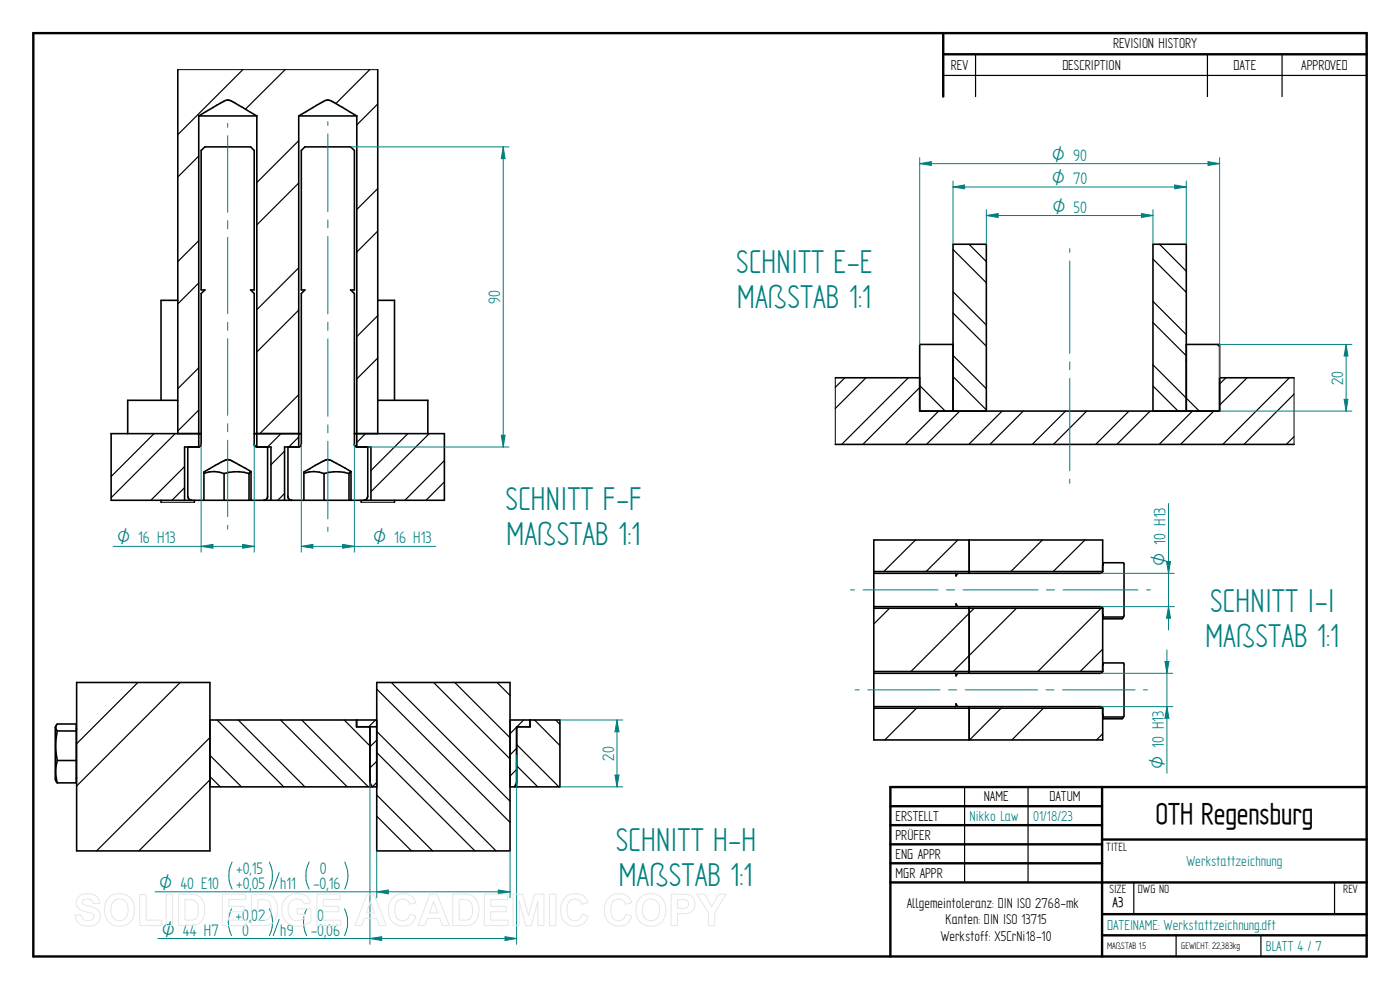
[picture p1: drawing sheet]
<svg xmlns="http://www.w3.org/2000/svg" width="297mm" height="210mm" viewBox="0 0 297 210" stroke-linecap="round" stroke-linejoin="round" font-family="sans-serif">
<g fill="none" stroke="#000" stroke-width=".51">
<path d="M7.1 7h282.8v195.9h-282.8zM200.1 7v13.5M200.1 11.5h89.8M188.9 171h44.9M188.9 175h44.9M188.9 179.1h44.9M233.8 167v35.9M233.8 178.1h56.1M289.9 167h-101v35.9M188.9 183.1h44.9M188.9 187.2h101M233.8 193.9h56.1"/>
<path d="M233.8 198.4h56.1"/>
</g>
<g fill="none" stroke="#000" stroke-width=".25">
<path d="M200.1 16h89.8M207 11.5v9M256.2 11.5v9M272 11.5v9M202.2 52.9l7.1 7.1M205.6 51.8l3.7 3.7M244.6 54.9l7.1 7.1M246 51.8l5.7 5.7M202.2 61.9l7.1 7.1M202.2 75.4l7.1 7.1M202.2 66.4l7.1 7M202.2 79.9l7.1 7.1"/>
<path d="M244.6 77.4l9.8 9.8M244.6 63.9l7.1 7.1M244.6 68.4l7.1 7.1M258.2 73.1l.5 .5M179.2 80.1l-2 2.1M183.7 80.1l-6.5 6.6M192.7 80.1l-14.1 14.2M195.1 82.2l-12.1 12.1M195.1 81.8l5.4 5.4M199.1 87.2l-7 7.1M203.6 87.2l-7 7.1M212.6 87.2l-7.1 7.1"/>
<path d="M217.1 87.2l-7.1 7.1M226.1 87.2l-7.1 7.1M230.5 87.2l-7 7.1M239.5 87.2l-7 7.1M244 87.2l-7.1 7.1M244.6 81.9l5.3 5.3M253 87.2l-7.1 7.1M257.5 87.2l-7.1 7.1M260.1 80.1l-1.4 1.3M264.6 80.1l-5.9 5.8M273.6 80.1l-14.2 14.2M274.5 83.6l-10.6 10.7"/>
<path d="M274.5 92.6l-1.6 1.7M204.6 167v20.2M218.1 167v20.2M240.5 187.3v6.6M249.5 198.4v4.5M267.5 198.4v4.5M283.1 187.3v6.6"/>
</g>
<path d="M202.2 73.1h-7.1v14.1h63.6v-14.1h-7M177.2 94.3h97.3M177.2 80.1h17.9M202.2 87.2v-35.4h7.1v35.4M244.6 87.2v-35.4h7.1v35.4M258.7 80.1h15.8" fill="none" stroke="#000" stroke-width=".34"/>
<path d="M177.2 80.1v14.2M274.5 80.1v14.2" fill="none" stroke="#000" stroke-width=".21"/>
<path d="M195.1 33.4v39.7M195.1 34.7l2.5-.4v.8zM258.7 33.4v46.7" fill="none" stroke="#008080" stroke-width=".21"/>
<path d="M195.1 34.7l2.5-.4v.8z" fill="#008080"/>
<path d="M256.3 34.3l2.4 .4-2.4 .4z" fill="none" stroke="#008080" stroke-width=".21"/>
<path d="M256.3 34.3l2.4 .4-2.4 .4z" fill="#008080"/>
<path d="M195.1 34.7h63.6M209.3 44.5v7.3M209.3 45.7l2.5-.4v.8zM244.6 44.5v7.3" fill="none" stroke="#008080" stroke-width=".21"/>
<path d="M209.3 45.7l2.5-.4v.8z" fill="#008080"/>
<path d="M242.1 45.3l2.5 .4-2.5 .4z" fill="none" stroke="#008080" stroke-width=".21"/>
<path d="M242.1 45.3l2.5 .4-2.5 .4z" fill="#008080"/>
<path d="M202.2 38.4v13.4M202.2 39.7l2.4-.5v.8zM251.7 38.4v13.4M209.3 45.7h35.3" fill="none" stroke="#008080" stroke-width=".21"/>
<path d="M202.2 39.7l2.4-.5v.8z" fill="#008080"/>
<path d="M249.2 39.2l2.5 .5-2.5 .3z" fill="none" stroke="#008080" stroke-width=".21"/>
<path d="M249.2 39.2l2.5 .5-2.5 .3z" fill="#008080"/>
<path d="M202.2 39.7h49.5M258.7 73.1h28.1M258.7 87.2h28.1M285.2 84.7h.8l-.4 2.5z" fill="none" stroke="#008080" stroke-width=".21"/>
<path d="M285.2 84.7h.8l-.4 2.5z" fill="#008080"/>
<path d="M285.6 73.1l.4 2.4h-.8z" fill="none" stroke="#008080" stroke-width=".21"/>
<path d="M285.6 73.1l.4 2.4h-.8z" fill="#008080"/>
<path d="M285.6 73.1v14.1M63.9 94.2v22.9M75.2 94.2v22.9M63.9 115.9l2.5-.4v.8z" fill="none" stroke="#008080" stroke-width=".21"/>
<g fill="none" stroke="#000" stroke-width=".25">
<path d="M51.5 14.8l-13.8 13.8M60.5 14.8l-8.4 8.4M78.4 14.8l-7.2 7.2M42.2 33.1l-4.5 4.4M63.4 38.8l-8.9 8.9M63.4 29.8l-8.9 8.9M80.1 22.1l-4.4 4.4M42.2 51.1l-4.5 4.4M63.4 56.8l-8.9 8.9M80.1 49l-4.4 4.5M80.1 40l-4.4 4.4M42.2 60l-4.5 4.5"/>
<path d="M42.2 78l-4.5 4.5M63.4 65.8l-8.9 8.9M80.1 75.9l-4.4 4.5M80.1 67l-4.4 4.4M23.7 92l-.1 .1M32.7 92l-9.1 9.1M37.2 92l-13.6 13.6M39.2 99l-7.2 7.1M42.2 87l-4.5 4.4M59.6 92l-2.8 2.8M60.4 95.7l-2.9 2.9M63.4 92.7l-2.1 2.1"/>
<path d="M63.4 83.7l-8.3 8.3M77.6 92l-1.9 1.9M86.5 92l-7.8 7.8M91.1 92l-12.4 12.3M94.3 97.7l-8.4 8.4M39.2 103.5l-2.7 2.6M60.4 104.7l-1.5 1.4M94.3 102.2l-3.9 3.9"/>
</g>
<g fill="none" stroke="#000" stroke-width=".34">
<path d="M37.7 14.8v77.2M80.1 14.8v77.2M42.2 24.6v70.2h-3v11.3M42.2 24.6h12.3M42.2 24.6l3-1.8a9.6 9.6 0 0 1 3.1-1.6l.8 .3 5.4 3.1M54.5 24.6v70.2h3v11.3M63.4 24.6v70.2h-3v11.3M63.4 24.6l3-1.8a9.6 9.6 0 0 1 3.1-1.6l.9 .3 5.3 3.1M63.4 24.6h12.3M75.7 24.6v70.2h3v11.3M37.7 63.7h-3.5v21.2M80.1 63.7h3.6v21.2"/>
<path d="M37.7 84.9h-10.6v7.1M39.8 94.8v10.5l.3 .6 .5 .2M42.1 94.8a.58 .58 0 0 0 .6-.6v-31.9l.8-.8h-.8v-29.6l.8-.7h9.7l.7 .7v29.6h-.7l.7 .8v31.9l.2 .5 .4 .1M42.7 92h-19.1v14.1h70.7v-14.1h-19.1M53.9 92h10M56.8 94.8v10.7l-.4 .5-.3 .1M61.1 94.8v10.7l.3 .5 .4 .1M63.3 94.8a.58 .58 0 0 0 .6-.6v-31.9l.8-.8h-.8v-29.6l.8-.7h9.7l.8 .7v29.6h-.8l.8 .8v32.1l.2 .3 .3 .1M78 94.8v10.5l-.2 .6-.5 .2M80.1 84.9h10.7v7.1M34.2 106.1v.5M41.2 106.1v.5"/>
<path d="M43.3 100.4a5.9 5.9 0 0 1 4.2 .1M47.5 100.5a9 9 0 0 1 5.3 0M47.5 100.5v5.6M52.8 100.5v5.6M53.3 100l-4.1-2.2a1.63 1.63 0 0 0-2 .1l-3.9 2.2v6M53.3 100l-.5 .5M53.3 100v6.1M64.5 100.4a5.9 5.9 0 0 1 4.2 .1M68.7 100.5v5.6M68.7 100.5a9 9 0 0 1 5.3 0M74 100.5v5.6M74.5 100l-3.8-2a1.9 1.9 0 0 0-2.5 0l-3.7 2.1v6"/>
<path d="M74.5 100l-.5 .5M74.5 100v6.1M76.6 106.1v.5M83.7 106.1v.5"/>
</g>
<path d="M37.7 14.8h42.4M34.2 106.6h7M76.6 106.6h7.1" fill="none" stroke="#000" stroke-width=".21"/>
<path d="M63.9 115.9l2.5-.4v.8z" fill="#008080"/>
<path d="M72.7 115.5l2.5 .4-2.5 .4z" fill="none" stroke="#008080" stroke-width=".21"/>
<path d="M72.7 115.5l2.5 .4-2.5 .4z" fill="#008080"/>
<path d="M74.4 31.2h33.6M106.8 31.2l.3 2.5h-.8zM78 94.8h30M63.9 115.9h28.5" fill="none" stroke="#008080" stroke-width=".21"/>
<path d="M106.8 31.2l.3 2.5h-.8z" fill="#008080"/>
<path d="M106.3 92.3h.8l-.3 2.5z" fill="none" stroke="#008080" stroke-width=".21"/>
<path d="M106.3 92.3h.8l-.3 2.5z" fill="#008080"/>
<path d="M106.8 31.2v63.6M42.7 94.2v22.9M53.9 94.2v22.9M42.7 115.9l2.5-.4v.8z" fill="none" stroke="#008080" stroke-width=".21"/>
<path d="M42.7 115.9l2.5-.4v.8z" fill="#008080"/>
<path d="M51.5 115.5l2.4 .4-2.4 .4z" fill="none" stroke="#008080" stroke-width=".21"/>
<path d="M51.5 115.5l2.4 .4-2.4 .4z" fill="#008080"/>
<path d="M24 115.9h29.9M247.5 119.1h.8l-.4 2.5zM233.6 121.6h15.5M233.6 128.7h15.5" fill="none" stroke="#008080" stroke-width=".21"/>
<g fill="none" stroke="#000" stroke-width=".25">
<path d="M194.2 114.6l-6.7 6.6M203.2 114.6l-6.7 6.6M221.1 114.6l-6.6 6.6M230.2 114.6l-6.8 6.6M188.7 129l-3.3 3.4M206.7 129l-13.4 13.5M215.6 129l-13.4 13.5M233.6 129l-13.4 13.5M233.9 137.7l-4.7 4.8M29.3 144.8l-13 13M38.2 144.8l-21.9 22M44.5 156.5l-24 24"/>
<path d="M46.1 152.7l14.1 14.2M50.5 152.7l14.2 14.2M59.5 152.7l14.2 14.2M64 152.7l14.1 14.2M73 152.7l5.5 5.5M79.7 152.7l-1.5 1.5M79.9 157l-1.4 1.4M79.9 155.2l25.3 25.3M79.9 146.2l28.3 28.3M79.9 159.6l20.9 20.9M83 144.8l25.2 25.2M92 144.8l16.2 16.2"/>
<path d="M96.5 144.8l11.7 11.7M105.5 144.8l2.7 2.7M109.6 157.9l9 9M109.6 158.7l-1.4 1.4M111.1 152.7l-2.9 3M113.4 152.7l5.4 5.5M117.9 152.7l.9 1M185.5 150.2l-.1 .1M194.4 150.2l-6.7 6.8M212.4 150.2l-6.7 6.8M221.4 150.2l-6.7 6.8M233.9 155.7l-1.3 1.3"/>
<path d="M44.5 160.2l6.7 6.7M44.5 164.7l2.2 2.2M44.5 165.4l-15 15.1M79.9 161.5l-1.4 1.4M79.9 166l-.9 .9M79.9 168.7l11.9 11.8M79.9 173.1l7.4 7.4M109.6 162.4l4.5 4.5M109.6 163.2l-1.4 1.4"/>
</g>
<g fill="none" stroke="#000" stroke-width=".34">
<path d="M205.6 114.6v7M233.9 120l.1-.6h4.3l.2 .2v11l-.5 .7h-4l-.1-1M185.4 121.2h48.5M185.4 129h48.5M185.4 128.7h17.4v-.6l.4 .6h30.4l.3 .3M205.6 128.7v14.1M233.9 121.2v-6.6h-48.5v42.4h48.5v-6.8M233.9 129v13.5M233.9 121.2l-.3 .4h-30.4l-.4 .6v-.6h-17.4M234 130.9h4.3M11.9 154l-.2 .3v11.1l.4 .7M12.1 155.1l-.1-.2a.91 .91 0 0 1 .1-1.3h4.1v12.5h-4.1"/>
<path d="M12.1 155.1h4.1M12.1 155.1a14.7 14.7 0 0 0 0 6.2M16.2 154.6h.1M16.3 144.8h28.2v35.7h-28.2zM44.5 152.7h35.4M75.6 152.7v1.5h4.3M78.1 154.2l.3 .1 .1 .2M78.5 154.2v12.7M79.9 144.8h28.3v35.7h-28.3zM108.2 152.7h10.6v14.2h-10.6M110 154.2l-.4 .3M112.4 152.7v1.5h-2.8v12.7"/>
<path d="M185.4 150.2h48.5M185.4 142.5h48.5M185.4 149.9h17.4v-.6l.4 .6h30.4l.3 .3M205.6 149.9v7.1M233.9 141.2l.1-.6h4.3l.2 .2v11.1l-.2 .2M233.9 151.5l.1 1h4l.3-.4M233.9 142.5l-.3 .3h-30.4l-.4 .6v-.6h-17.4M234 152.1h4.3M12.1 161.3h4.1M12.1 161.3a8.5 8.5 0 0 0 0 4.8M16.3 165l-.1 .1M44.5 166.9h35.4"/>
<path d="M78.5 166l.5 .9M109.6 166l-.5 .9"/>
</g>
<path d="M247.5 119.1h.8l-.4 2.5z" fill="#008080"/>
<path d="M247.9 128.7l.4 2.4h-.8z" fill="none" stroke="#008080" stroke-width=".21"/>
<path d="M247.9 128.7l.4 2.4h-.8z" fill="#008080"/>
<path d="M247.9 106.8v26.8M233.6 142.8h15.2M233.6 149.9h15.2M247.1 140.3h.9l-.4 2.5z" fill="none" stroke="#008080" stroke-width=".21"/>
<path d="M247.1 140.3h.9l-.4 2.5z" fill="#008080"/>
<path d="M247.6 149.9l.4 2.5h-.9z" fill="none" stroke="#008080" stroke-width=".21"/>
<path d="M247.6 149.9l.4 2.5h-.9z" fill="#008080"/>
<path d="M247.6 137.9v26.1M118.8 152.7h13.3M130.9 152.7l.4 2.5h-.8zM118.8 166.9h13.3" fill="none" stroke="#008080" stroke-width=".21"/>
<path d="M130.9 152.7l.4 2.5h-.8z" fill="#008080"/>
<path d="M130.5 164.4h.8l-.4 2.5z" fill="none" stroke="#008080" stroke-width=".21"/>
<path d="M130.5 164.4h.8l-.4 2.5z" fill="#008080"/>
<path d="M130.9 152.7v14.2M49.2 182.9a6.4 6.4 0 0 0 0 5.7M57.1 182.9a6.7 6.7 0 0 1 0 5.7M59.2 185.1l-1.2 3.5M65.6 182.9a6.4 6.4 0 0 0 0 5.7M73.2 182.9a6.4 6.4 0 0 1 0 5.7M79.9 180.5v10M79.9 189.2l2.5-.4v.8zM108.2 180.5v10" fill="none" stroke="#008080" stroke-width=".21"/>
<path d="M79.9 189.2l2.5-.4v.8z" fill="#008080"/>
<path d="M105.7 188.8l2.5 .4-2.5 .4z" fill="none" stroke="#008080" stroke-width=".21"/>
<path d="M105.7 188.8l2.5 .4-2.5 .4z" fill="#008080"/>
<path d="M78.5 166v34.3M109.6 160.3v40M32.9 189.2h75.3M49.1 192.8a6.4 6.4 0 0 0 0 5.7M57.1 192.8a6.4 6.4 0 0 1 0 5.7M59.2 195l-1.2 3.5M65.1 192.8a6.4 6.4 0 0 0 0 5.7M73.1 192.8a6.7 6.7 0 0 1 0 5.7M78.5 199.1l2.5-.4v.8z" fill="none" stroke="#008080" stroke-width=".21"/>
<path d="M78.5 199.1l2.5-.4v.8z" fill="#008080"/>
<path d="M107.1 198.7l2.5 .4-2.5 .4z" fill="none" stroke="#008080" stroke-width=".21"/>
<path d="M107.1 198.7l2.5 .4-2.5 .4z" fill="#008080"/>
<g fill="none" stroke="#008080" stroke-width=".21">
<path d="M48.3 26.2v.8M48.3 28.8v16.2M69.6 25.8v.8M69.6 28.4v16.5M48.3 46.8v1.8M48.3 50.3v16.2M69.6 46.7v1.6M69.6 50.2v16.4M226.9 52.7v.9M226.9 55.4v19.6M48.3 68.4v1.7M48.3 71.8v16.3"/>
<path d="M69.6 68.4v1.7M69.6 71.9v16.4M226.9 76.8v1.6M48.3 89.9v1.7M48.3 93.4v16.2M69.6 90.1v1.7M69.6 93.6v16.5M226.9 80.3v19.6M48.3 111.4v.9M69.6 111.8v.9M226.9 101.6v.9M180.4 125.1h.9"/>
<path d="M183.1 125.1h15.9M200.8 125.1h1.7M204.3 125.1h15.9M222 125.1h1.7M225.5 125.1h15.9M243.2 125.1h.9M181.4 146.3h.9M184.1 146.3h15.3M201.3 146.3h1.6M204.8 146.3h15.3M221.9 146.3h1.7M225.4 146.3h15.4"/>
<path d="M242.6 146.3h.8M33.5 199.1h76.1"/>
</g>
<g fill="none" stroke="#e6e6e6" stroke-width=".21">
<path d="M16.6 190.3a3.1 3.1 0 0 1 4.1 .1l.4 1.2-1.3 .1a1.26 1.26 0 0 0-1.1-1 1.26 1.26 0 0 0-1.3 .7l.2 .4 .8 .3a3.8 3.8 0 0 1 2.6 1.3 2.14 2.14 0 0 1-.2 2.3 2.14 2.14 0 0 1-2.2 .8 2.4 2.4 0 0 1-2.7-2.3l1.3-.1a1.43 1.43 0 0 0 1.2 1.2 1.43 1.43 0 0 0 1.5-.9 1.27 1.27 0 0 0-1.3-.9 2.44 2.44 0 0 1-2.4-2.1l.1-.7zM23.1 190.4a3.3 3.3 0 0 1 3.9-.4 3.3 3.3 0 0 1 1.5 3.5 3.2 3.2 0 0 1-3.7 2.9 3.2 3.2 0 0 1-2.6-3.8l.3-1.3zM24 191.3a1.85 1.85 0 0 1 2.3-.4 1.85 1.85 0 0 1 .9 2.1 1.85 1.85 0 0 1-.9 2.1 1.85 1.85 0 0 1-2.2-.4 3.2 3.2 0 0 1-.1-3.4zM29.6 189.8h1.4v5.4h3.3v1.1h-4.7zM35.3 189.7h1.3v6.6h-1.3zM37.9 189.7h2.4a2.84 2.84 0 0 1 3.1 3.4 2.79 2.79 0 0 1-3 3.2h-2.5zM39.2 190.8a2.79 2.79 0 0 1 2.5 .6 3.4 3.4 0 0 1-.3 3.6l-.5 .2h-1.7zM47.2 189.7h4.9v1.1h-3.6v1.5h3.3v1.1h-3.3v1.8h3.7v1.1h-5zM53.3 189.7h2.5a2.84 2.84 0 0 1 3.1 3.4 2.79 2.79 0 0 1-3 3.2h-2.6zM54.7 190.8a2.79 2.79 0 0 1 2.5 .6 3.4 3.4 0 0 1-.3 3.6l-.6 .2h-1.6zM60.6 190.6a3.4 3.4 0 0 1 5 .1l.3 .8-1.3 .3a1.82 1.82 0 0 0-2.3-1 1.82 1.82 0 0 0-1.2 2.1 2.05 2.05 0 0 0 1.1 2.2 2.05 2.05 0 0 0 2.4-.3v-.9h-1.5v-1.1h2.9v2.6a3.9 3.9 0 0 1-5.6-.2 4 4 0 0 1 .2-4.6zM67.2 189.7h4.9v1.1h-3.5v1.5h3.3v1.1h-3.3v1.8h3.7v1.1h-5.1z"/>
<path d="M77.8 189.7h1.5l2.7 6.6h-1.5l-.6-1.5h-2.6l-.5 1.5h-1.5zM78.6 191.3l.9 2.4h-1.8zM83.3 190.5a2.88 2.88 0 0 1 4.9 1l-1.3 .3a1.6 1.6 0 0 0-1.9-1.1 1.6 1.6 0 0 0-1.2 1.8 2.26 2.26 0 0 0 1.3 2.8 1.52 1.52 0 0 0 1.9-1.4l1.2 .5a2.98 2.98 0 0 1-3.5 2 2.98 2.98 0 0 1-2.3-3.3l.2-1.5zM91.2 189.7h1.5l2.6 6.6h-1.4l-.6-1.5h-2.6l-.6 1.5h-1.4zM92 191.3l.9 2.4h-1.8zM96.1 189.7h2.4a2.84 2.84 0 0 1 3.1 3.4 2.79 2.79 0 0 1-3 3.2h-2.5zM97.4 190.8a2.79 2.79 0 0 1 2.5 .6 3.4 3.4 0 0 1-.3 3.6l-.6 .2h-1.6zM102.7 189.7h5v1.1h-3.6v1.5h3.3v1.1h-3.3v1.8h3.7v1.1h-5.1zM108.8 189.7h2.1l1.2 4.5 1.3-4.5h2v6.6h-1.3v-5.2l-1.4 5.2h-1.2l-1.4-5.2v5.2h-1.3zM116.6 189.7h1.3v6.6h-1.3zM119.8 190.5a2.88 2.88 0 0 1 4.9 1l-1.3 .3a1.6 1.6 0 0 0-1.8-1.1 1.6 1.6 0 0 0-1.3 1.8 2.26 2.26 0 0 0 1.3 2.8 1.52 1.52 0 0 0 1.9-1.4l1.3 .5a2.98 2.98 0 0 1-3.5 2 2.98 2.98 0 0 1-2.3-3.3l.2-1.5zM129.1 190.5a2.88 2.88 0 0 1 4.9 1l-1.3 .3a1.6 1.6 0 0 0-1.9-1.1 1.6 1.6 0 0 0-1.2 1.8 2.26 2.26 0 0 0 1.3 2.8 1.52 1.52 0 0 0 1.9-1.4l1.2 .5a2.98 2.98 0 0 1-3.5 2 2.98 2.98 0 0 1-2.3-3.3l.2-1.5z"/>
<path d="M135.8 190.4a3.3 3.3 0 0 1 3.9-.4 3.3 3.3 0 0 1 1.5 3.5 3.2 3.2 0 0 1-3.6 2.9 3.2 3.2 0 0 1-2.7-3.8l.3-1.3zM136.8 191.3a1.85 1.85 0 0 1 2.2-.4 1.85 1.85 0 0 1 .9 2.1 1.85 1.85 0 0 1-.9 2.1 1.85 1.85 0 0 1-2.2-.4 3.2 3.2 0 0 1 0-3.4zM142.4 189.7h2.1a2.48 2.48 0 0 1 2.7 1 2.12 2.12 0 0 1-.1 2.3 2.12 2.12 0 0 1-2.1 .8h-1.3v2.5h-1.3zM143.7 190.8h.7a1.26 1.26 0 0 1 1.7 1 1.17 1.17 0 0 1-1.6 .9h-.8zM147.8 189.7h1.6l1.6 2.6 1.5-2.6h1.6l-2.5 3.9v2.7h-1.3v-2.8z"/>
</g>
<g font-size="7.9" fill="#008080">
<text x="156.2" y="58">SCHNITT E-E</text>
<text x="156.4" y="65.4">MAßSTAB 1:1</text>
<text x="107.3" y="108.2">SCHNITT F-F</text>
<text x="107.5" y="115.6">MAßSTAB 1:1</text>
<text x="256.8" y="129.8">SCHNITT I-I</text>
<text x="255.7" y="137.2">MAßSTAB 1:1</text>
<text x="130.6" y="180.5">SCHNITT H-H</text>
<text x="131.3" y="187.9">MAßSTAB 1:1</text>
</g>
<text font-size="7.1" x="245.2" y="174.8">OTH Regensburg</text>
<g font-size="4" fill="#008080">
<text x="106.1" y="64.5" transform="rotate(-90 106.1 64.5)">90</text>
<text x="284.9" y="81.6" transform="rotate(-90 284.9 81.6)">20</text>
<text x="130.3" y="161.3" transform="rotate(-90 130.3 161.3)">20</text>
<text x="50.1" y="185.4">+0,15</text>
<text x="67.8" y="185.4">0</text>
<text x="50.1" y="188.6">+0,05</text>
<text x="59.4" y="188.6">h11</text>
<text x="66.4" y="188.6">-0,16</text>
<text x="50" y="195.3">+0,02</text>
<text x="67.3" y="195.3">0</text>
<text x="51.4" y="198.5">0</text>
<text x="59.5" y="198.5">h9</text>
<text x="65.9" y="198.5">-0,06</text>
</g>
<g font-size="3.8" fill="#008080">
<text x="223.2" y="34.1">O 90</text>
<text x="223.2" y="39">O 70</text>
<text x="223.3" y="45.1">O 50</text>
<text x="24.8" y="115.3">O 16 H13</text>
<text x="79.2" y="115.3">O 16 H13</text>
<text x="247.3" y="120" transform="rotate(-90 247.3 120)">O 10 H13</text>
<text x="246.9" y="163.1" transform="rotate(-90 246.9 163.1)">O 10 H13</text>
<text x="33.8" y="188.6">O 40 E10</text>
<text x="34.3" y="198.5">O 44 H7</text>
</g>
<g font-size="3.4">
<text x="236.1" y="10.3">REVISION HISTORY</text>
<text x="201.7" y="14.8">REV</text>
<text x="225.4" y="14.8">DESCRIPTION</text>
<text x="261.7" y="14.8">DATE</text>
<text x="276" y="14.8">APPROVED</text>
<text x="208.7" y="170">NAME</text>
<text x="222.6" y="170">DATUM</text>
<text x="190" y="174.1">ERSTELLT</text>
<text x="190" y="178.1">PRÜFER</text>
<text x="190" y="182.2">ENG APPR</text>
<text x="190" y="186.2">MGR APPR</text>
<text x="192.4" y="192.6">Allgemeintoleranz: DIN ISO 2768-mk</text>
<text x="200.6" y="196">Kanten: DIN ISO 13715</text>
<text x="236" y="192.5">A3</text>
<text x="199.6" y="199.5">Werkstoff: X5CrNi18-10</text>
</g>
<g font-size="3.4" fill="#008080">
<text x="205.7" y="174.1">Nikko Law</text>
<text x="219.2" y="174.1">01/18/23</text>
<text x="251.7" y="183.7">Werkstattzeichnung</text>
<text x="234.9" y="197.2">DATEINAME: Werkstattzeichnung.dft</text>
<text x="268.6" y="201.7">BLATT 4 / 7</text>
</g>
<g font-size="2.9">
<text x="234.7" y="180.4">TITEL</text>
<text x="235.4" y="189.5">SIZE</text>
<text x="241.4" y="189.5">DWG NO</text>
<text x="285" y="189.5">REV</text>
</g>
<g font-size="2.3">
<text x="234.9" y="201.3">MAßSTAB 1:5</text>
<text x="250.6" y="201.3">GEWICHT: 22,383kg</text>
</g>
</svg>
